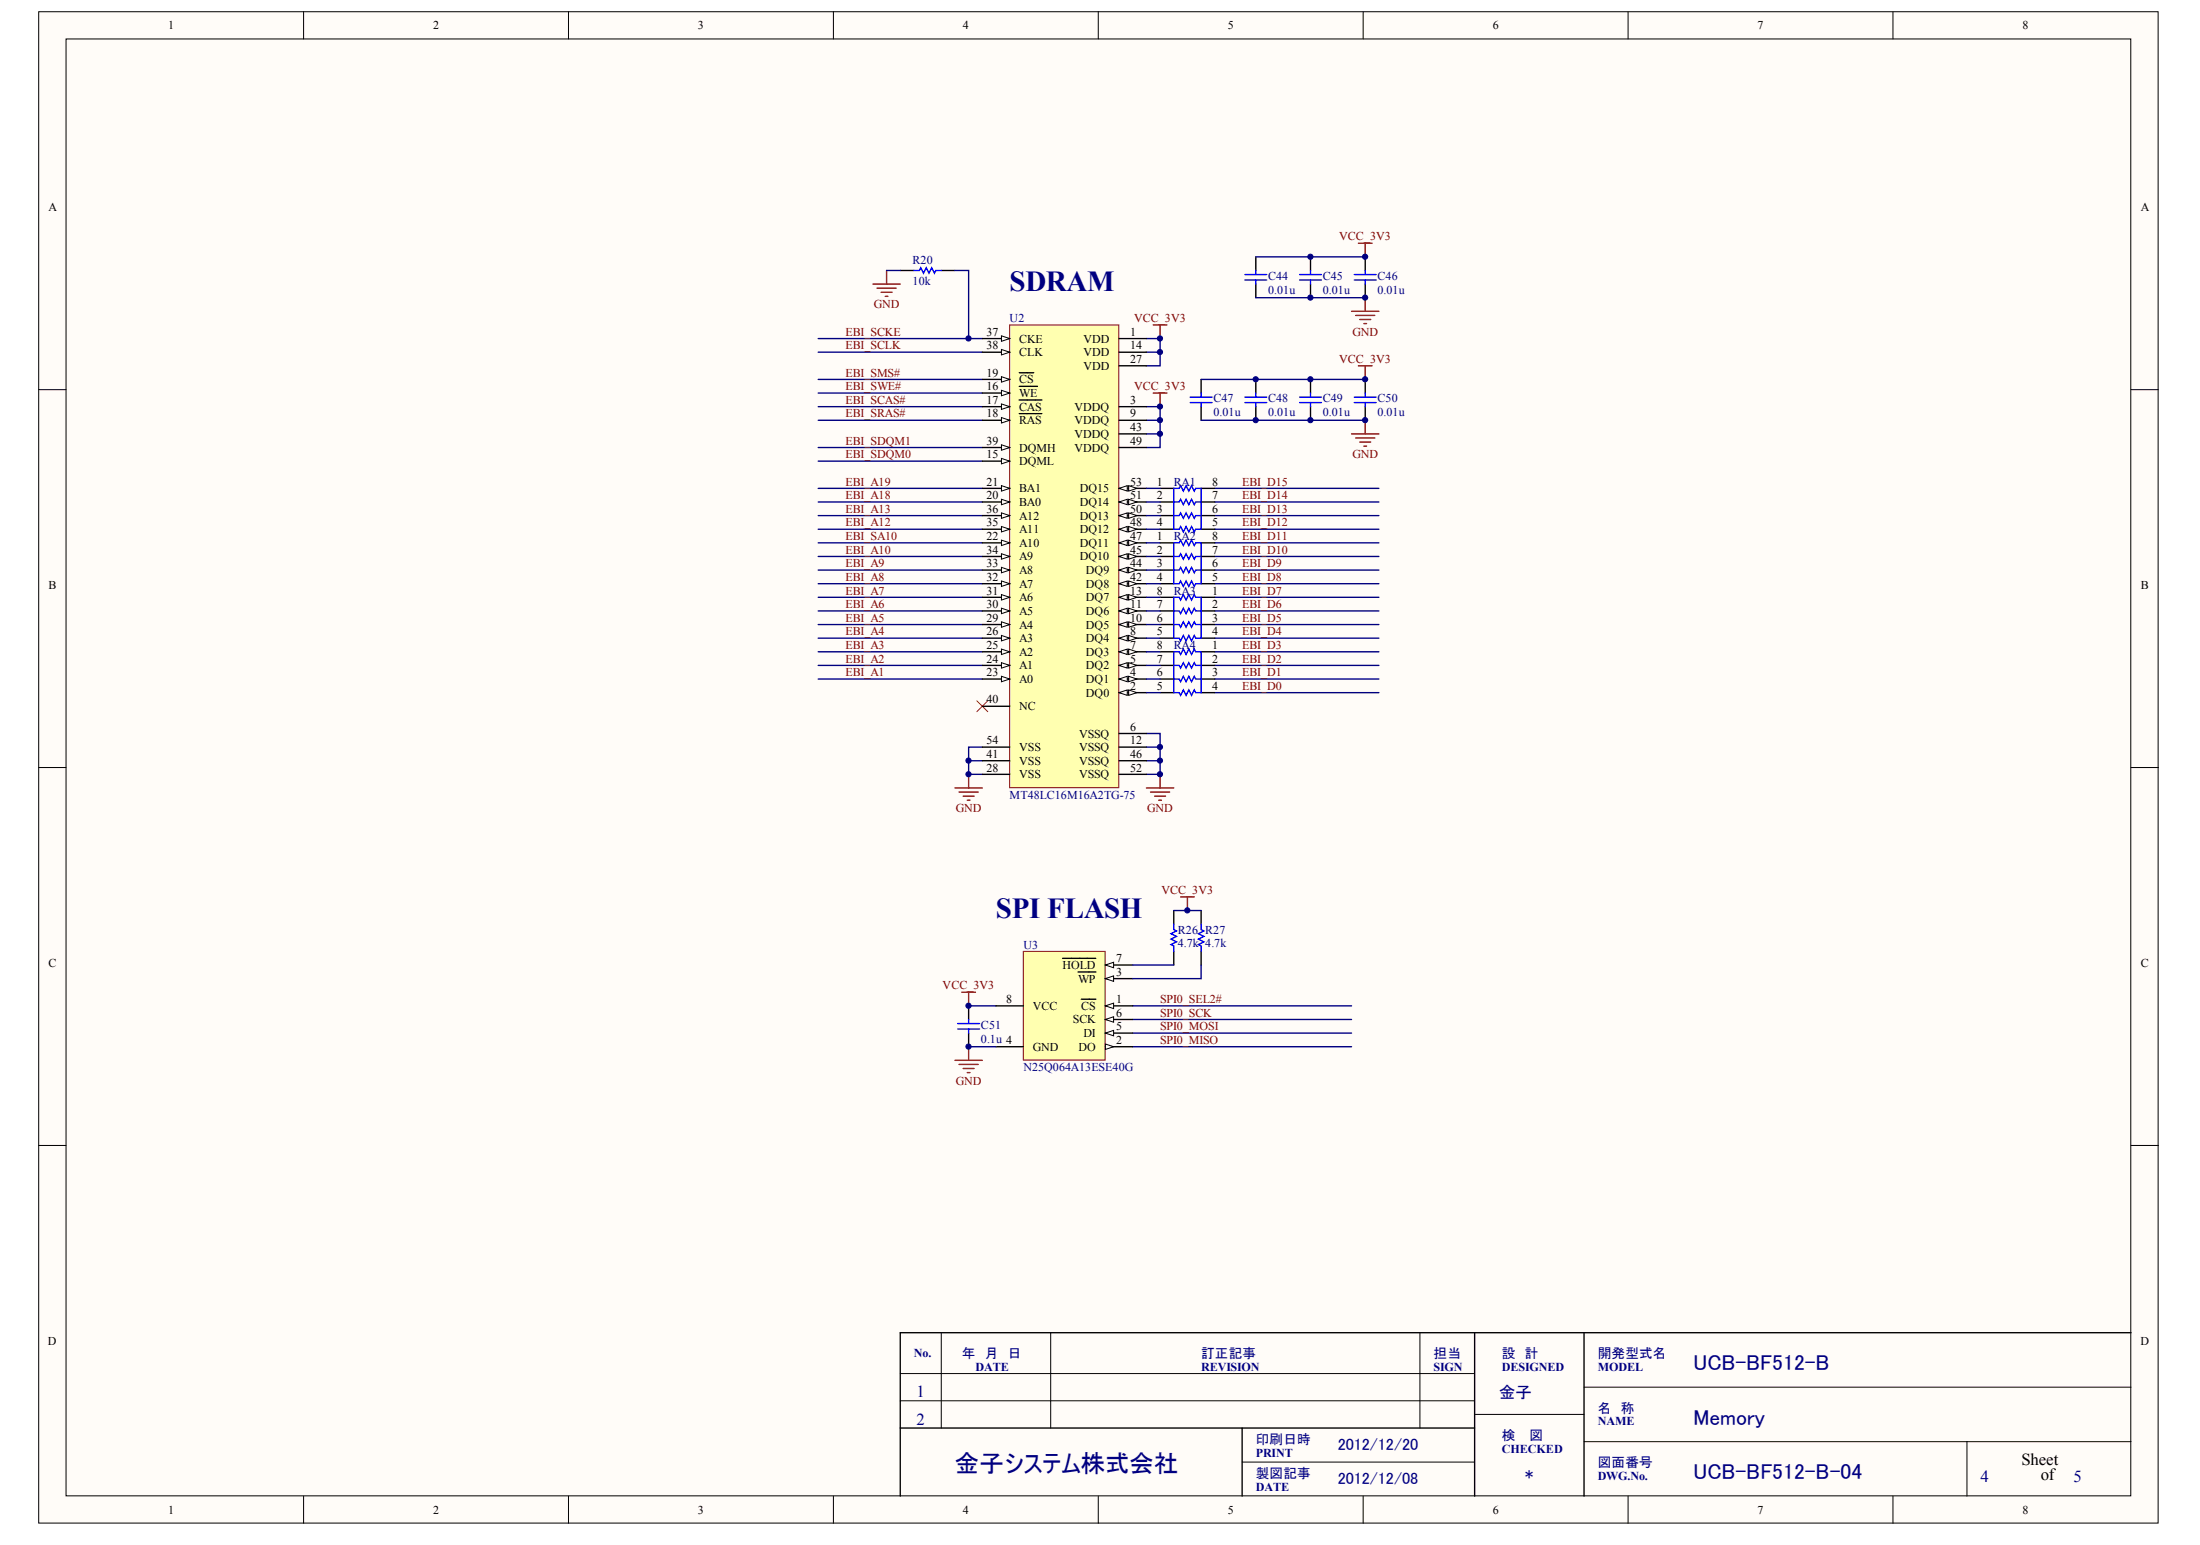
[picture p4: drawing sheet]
<svg xmlns="http://www.w3.org/2000/svg" width="288mm" height="202mm" viewBox="0 0 288 202" stroke-linecap="round" stroke-linejoin="round" font-family="sans-serif">
<g fill="#fffcf8" stroke="#000" stroke-width=".13">
<path d="M5.1 1.5h277.3v197.8h-277.3z"/>
<path d="M8.6 5.1h270.2v190.6h-270.2z"/>
</g>
<g fill="none" stroke="#000" stroke-width=".13">
<path d="M39.7 1.5v3.6M74.4 1.5v3.6M109 1.5v3.6M143.7 1.5v3.6M178.4 1.5v3.6M213 1.5v3.6M247.7 1.5v3.6M5.1 51h3.5M278.8 51h3.6M5.1 100.4h3.5M278.8 100.4h3.6M5.1 149.9h3.5"/>
<path d="M278.8 149.9h3.6M117.8 179.7h75.2M123.2 174.4v12.4M137.5 174.4v12.4M185.8 174.4v12.4M39.7 195.7v3.6M74.4 195.7v3.6M109 195.7v3.6M117.8 183.3h75.2M143.7 195.7v3.6M162.5 191.3h30.5M178.4 195.7v3.6"/>
<path d="M193 185.1h14.3M207.3 181.5h71.5M207.3 188.6h71.5M213 195.7v3.6M247.7 195.7v3.6M257.4 188.6v7.1"/>
</g>
<g fill="none" stroke="#000" stroke-width=".18">
<path d="M117.8 35.4h1.8M123.2 35.4h1.8M164.3 33.6v1.8M164.3 37.2v1.8M171.5 33.6v1.8M171.5 37.2v1.8M178.6 33.6v1.8M178.6 37.2v1.8M157.2 49.6v1.8M157.2 53.2v1.8M164.3 49.6v1.8M164.3 53.2v1.8"/>
<path d="M171.5 49.6v1.8M171.5 53.2v1.8M178.6 49.6v1.8M178.6 53.2v1.8M126.7 131.6v1.8M126.7 135.2v1.7M193 174.4v21.3M207.3 174.4v21.3M278.8 174.4h-161v21.3M117.8 186.8h75.2M162.5 186.8v8.9"/>
</g>
<g fill="none" stroke="#000080" stroke-width=".18">
<path d="M116 35.4h1.8M125 35.4h1.7v8.9M164.3 33.6h14.3M164.3 39h14.3M107.1 49.6h21.4M107.1 46.1h21.4M107.1 55h21.4M107.1 58.6h21.4M107.1 51.4h21.4M107.1 53.2h21.4M107.1 44.3h21.4M150 44.3h1.8v3.6h-1.8"/>
<path d="M150 53.2h1.8v5.4h-1.8M150 46.1h1.8M150 55h1.8M150 56.8h1.8M157.2 49.6h21.4M157.2 55h21.4M107.1 63.9h21.4M107.1 65.7h21.4M107.1 71h21.4M107.1 72.8h21.4M107.1 74.6h21.4M107.1 76.4h21.4"/>
<path d="M107.1 78.2h21.4M107.1 79.9h21.4M107.1 67.5h21.4M107.1 69.2h21.4M107.1 60.3h21.4M159 63.9h21.4M159 65.7h21.4M159 71h21.4M159 72.8h21.4M159 74.6h21.4M159 76.4h21.4M159 78.2h21.4"/>
<path d="M159 79.9h21.4M159 67.5h21.4M159 69.2h21.4M107.1 81.7h21.4M107.1 83.5h21.4M107.1 85.3h21.4M107.1 87.1h21.4M107.1 88.8h21.4M126.7 99.5h1.8M128.5 97.8h-1.8v3.5h1.8M150 96h1.8v5.3h-1.8M150 99.5h1.8"/>
<path d="M150 97.8h1.8M159 81.7h21.4M159 83.5h21.4M159 85.3h21.4M159 87.1h21.4M159 88.8h21.4M159 90.6h21.4M126.7 131.6h3.6M148.2 131.6h28.6M148.2 133.4h28.6M148.2 135.2h28.6M148.2 136.9h28.6"/>
</g>
<g fill="none" stroke="#800000" stroke-width=".18">
<path d="M114.2 37.2h3.6M114.8 37.7h2.5M115.3 38.2h1.4M115.8 38.8h.4M116 35.4v1.8M177.7 31.8h1.8M178.6 31.8v1.8M178.6 39v1.7M150.9 42.5h1.8M150.9 51.4h1.8M151.8 42.5v1.8M151.8 51.4v1.8"/>
<path d="M176.8 40.7h3.6M176.8 56.8h3.6M177.4 41.3h2.5M177.4 57.3h2.5M177.7 47.9h1.8M177.9 41.8h1.5M177.9 57.8h1.5M178.5 42.3h.3M178.5 58.4h.3M178.6 47.9v1.7M178.6 55v1.8M125 103.1h3.5"/>
<path d="M125.5 103.6h2.5M126 104.2h1.5M126.6 104.7h.3M126.7 101.3v1.8M150 103.1h3.6M150.5 103.6h2.5M151.1 104.2h1.4M151.6 104.7h.4M151.8 101.3v1.8M154.5 117.3h1.8M155.4 117.3v1.8M125 138.7h3.5"/>
<path d="M125.5 139.3h2.5M125.8 129.8h1.8M126 139.8h1.5M126.7 129.8v1.8M126.7 136.9v1.8M126.6 140.3h.3"/>
</g>
<g fill="none" stroke="#00f" stroke-width=".18">
<path d="M119.6 35.4h.7l.2-.4 .3 .7 .4-.7 .4 .7 .3-.7 .4 .7 .1-.3h.8M162.9 36.6h2.9M162.9 35.9h2.9M164.3 35.4v.5M164.3 36.6v.6M170 36.6h2.9M170 35.9h2.9M171.5 35.4v.5M171.5 36.6v.6M177.2 36.6h2.9M177.2 35.9h2.9M178.6 35.4v.5"/>
<path d="M178.6 36.6v.6M155.7 52.7h2.9M155.7 52h2.9M157.2 51.4v.6M157.2 52.7v.5M162.9 52.7h2.9M162.9 52h2.9M164.3 51.4v.6M164.3 52.7v.5M170 52.7h2.9M170 52h2.9M171.5 51.4v.6"/>
<path d="M171.5 52.7v.5M177.2 52.7h2.9M177.2 52h2.9M178.6 51.4v.6M178.6 52.7v.5M125.3 133.9h2.9M125.3 134.6h2.9M126.7 133.4v.5M126.7 134.6v.6"/>
</g>
<path d="M127.8 91.7l1.4 1.4M129.2 91.7l-1.4 1.4" fill="none" stroke="#f00" stroke-width=".13"/>
<path d="M132.1 42.5h14.3v60.6h-14.3z" fill="#ffffb0" stroke="#800000" stroke-width=".13"/>
<path d="M146.4 44.3h3.6M146.4 90.6h3.6" fill="none" stroke="#000" stroke-width=".18"/>
<g fill="#fffcf8" stroke="#000" stroke-width=".13">
<path d="M146.4 90.6l1.1-.3v.7z"/>
<path d="M147.7 90.3l1.1 .3-1.1 .4z"/>
</g>
<path d="M146.4 53.2h3.6M146.4 88.8h3.6" fill="none" stroke="#000" stroke-width=".18"/>
<g fill="#fffcf8" stroke="#000" stroke-width=".13">
<path d="M146.4 88.8l1.1-.3v.7z"/>
<path d="M147.7 88.5l1.1 .3-1.1 .4z"/>
</g>
<path d="M146.4 87.1h3.6" fill="none" stroke="#000" stroke-width=".18"/>
<g fill="#fffcf8" stroke="#000" stroke-width=".13">
<path d="M146.4 87.1l1.1-.4v.7z"/>
<path d="M147.7 86.7l1.1 .4-1.1 .3z"/>
</g>
<path d="M146.4 96h3.6M146.4 85.3h3.6" fill="none" stroke="#000" stroke-width=".18"/>
<g fill="#fffcf8" stroke="#000" stroke-width=".13">
<path d="M146.4 85.3l1.1-.4v.7z"/>
<path d="M147.7 84.9l1.1 .4-1.1 .3z"/>
</g>
<path d="M146.4 83.5h3.6" fill="none" stroke="#000" stroke-width=".18"/>
<g fill="#fffcf8" stroke="#000" stroke-width=".13">
<path d="M146.4 83.5l1.1-.4v.8z"/>
<path d="M147.7 83.1l1.1 .4-1.1 .4z"/>
</g>
<path d="M146.4 55h3.6M146.4 81.7h3.6" fill="none" stroke="#000" stroke-width=".18"/>
<g fill="#fffcf8" stroke="#000" stroke-width=".13">
<path d="M146.4 81.7l1.1-.3v.7z"/>
<path d="M147.7 81.4l1.1 .3-1.1 .4z"/>
</g>
<path d="M146.4 79.9h3.6" fill="none" stroke="#000" stroke-width=".18"/>
<g fill="#fffcf8" stroke="#000" stroke-width=".13">
<path d="M146.4 79.9l1.1-.3v.7z"/>
<path d="M147.7 79.6l1.1 .3-1.1 .4z"/>
</g>
<path d="M146.4 78.2h3.6M146.4 97.8h3.6" fill="none" stroke="#000" stroke-width=".18"/>
<g fill="#fffcf8" stroke="#000" stroke-width=".13">
<path d="M146.4 78.2l1.1-.4v.7z"/>
<path d="M147.7 77.8l1.1 .4-1.1 .3z"/>
</g>
<path d="M128.5 60.3h3.6" fill="none" stroke="#000" stroke-width=".18"/>
<path d="M131 60l1.1 .3-1.1 .4z" fill="#fffcf8" stroke="#000" stroke-width=".13"/>
<path d="M128.5 51.4h3.6" fill="none" stroke="#000" stroke-width=".18"/>
<path d="M131 51.1l1.1 .3-1.1 .4z" fill="#fffcf8" stroke="#000" stroke-width=".13"/>
<path d="M128.5 53.2h3.6M133.4 50.6h2.4" fill="none" stroke="#000" stroke-width=".18"/>
<path d="M131 52.8l1.1 .4-1.1 .4z" fill="#fffcf8" stroke="#000" stroke-width=".13"/>
<path d="M128.5 55h3.6M133.4 52.3h2.9" fill="none" stroke="#000" stroke-width=".18"/>
<path d="M131 54.6l1.1 .4-1.1 .3z" fill="#fffcf8" stroke="#000" stroke-width=".13"/>
<path d="M128.5 49.6h3.6M133.4 54.1h2.9" fill="none" stroke="#000" stroke-width=".18"/>
<path d="M131 49.3l1.1 .3-1.1 .4z" fill="#fffcf8" stroke="#000" stroke-width=".13"/>
<path d="M133.4 48.8h1.9M146.4 46.1h3.6M128.5 65.7h3.6" fill="none" stroke="#000" stroke-width=".18"/>
<path d="M131 65.3l1.1 .4-1.1 .3z" fill="#fffcf8" stroke="#000" stroke-width=".13"/>
<path d="M128.5 63.9h3.6" fill="none" stroke="#000" stroke-width=".18"/>
<path d="M131 63.5l1.1 .4-1.1 .4z" fill="#fffcf8" stroke="#000" stroke-width=".13"/>
<path d="M128.5 71h3.6" fill="none" stroke="#000" stroke-width=".18"/>
<path d="M131 70.7l1.1 .3-1.1 .4z" fill="#fffcf8" stroke="#000" stroke-width=".13"/>
<path d="M128.5 88.8h3.6" fill="none" stroke="#000" stroke-width=".18"/>
<path d="M131 88.5l1.1 .3-1.1 .4z" fill="#fffcf8" stroke="#000" stroke-width=".13"/>
<path d="M128.5 87.1h3.6" fill="none" stroke="#000" stroke-width=".18"/>
<path d="M131 86.7l1.1 .4-1.1 .3z" fill="#fffcf8" stroke="#000" stroke-width=".13"/>
<path d="M128.5 85.3h3.6" fill="none" stroke="#000" stroke-width=".18"/>
<path d="M131 84.9l1.1 .4-1.1 .3z" fill="#fffcf8" stroke="#000" stroke-width=".13"/>
<path d="M128.5 83.5h3.6" fill="none" stroke="#000" stroke-width=".18"/>
<path d="M131 83.1l1.1 .4-1.1 .4z" fill="#fffcf8" stroke="#000" stroke-width=".13"/>
<path d="M146.4 47.9h3.6M128.5 81.7h3.6M128.5 101.3h3.6" fill="none" stroke="#000" stroke-width=".18"/>
<path d="M131 81.4l1.1 .3-1.1 .4z" fill="#fffcf8" stroke="#000" stroke-width=".13"/>
<path d="M128.5 79.9h3.6" fill="none" stroke="#000" stroke-width=".18"/>
<path d="M131 79.6l1.1 .3-1.1 .4z" fill="#fffcf8" stroke="#000" stroke-width=".13"/>
<path d="M128.5 78.2h3.6" fill="none" stroke="#000" stroke-width=".18"/>
<path d="M131 77.8l1.1 .4-1.1 .3z" fill="#fffcf8" stroke="#000" stroke-width=".13"/>
<path d="M128.5 76.4h3.6" fill="none" stroke="#000" stroke-width=".18"/>
<path d="M131 76l1.1 .4-1.1 .3z" fill="#fffcf8" stroke="#000" stroke-width=".13"/>
<path d="M128.5 74.6h3.6" fill="none" stroke="#000" stroke-width=".18"/>
<path d="M131 74.2l1.1 .4-1.1 .3z" fill="#fffcf8" stroke="#000" stroke-width=".13"/>
<path d="M128.5 72.8h3.6" fill="none" stroke="#000" stroke-width=".18"/>
<path d="M131 72.4l1.1 .4-1.1 .4z" fill="#fffcf8" stroke="#000" stroke-width=".13"/>
<path d="M128.5 69.2h3.6" fill="none" stroke="#000" stroke-width=".18"/>
<path d="M131 68.9l1.1 .3-1.1 .4z" fill="#fffcf8" stroke="#000" stroke-width=".13"/>
<path d="M128.5 67.5h3.6" fill="none" stroke="#000" stroke-width=".18"/>
<path d="M131 67.1l1.1 .4-1.1 .3z" fill="#fffcf8" stroke="#000" stroke-width=".13"/>
<path d="M128.5 44.3h3.6" fill="none" stroke="#000" stroke-width=".18"/>
<path d="M131 43.9l1.1 .4-1.1 .4z" fill="#fffcf8" stroke="#000" stroke-width=".13"/>
<path d="M128.5 46.1h3.6" fill="none" stroke="#000" stroke-width=".18"/>
<path d="M131 45.7l1.1 .4-1.1 .3z" fill="#fffcf8" stroke="#000" stroke-width=".13"/>
<path d="M128.5 58.6h3.6" fill="none" stroke="#000" stroke-width=".18"/>
<path d="M131 58.2l1.1 .4-1.1 .3z" fill="#fffcf8" stroke="#000" stroke-width=".13"/>
<path d="M146.4 76.4h3.6M128.5 92.4h3.6M128.5 99.5h3.6" fill="none" stroke="#000" stroke-width=".18"/>
<g fill="#fffcf8" stroke="#000" stroke-width=".13">
<path d="M146.4 76.4l1.1-.4v.7z"/>
<path d="M147.7 76l1.1 .4-1.1 .3z"/>
</g>
<path d="M146.4 56.8h3.6M146.4 74.6h3.6" fill="none" stroke="#000" stroke-width=".18"/>
<g fill="#fffcf8" stroke="#000" stroke-width=".13">
<path d="M146.4 74.6l1.1-.4v.7z"/>
<path d="M147.7 74.2l1.1 .4-1.1 .3z"/>
</g>
<path d="M146.4 72.8h3.6" fill="none" stroke="#000" stroke-width=".18"/>
<g fill="#fffcf8" stroke="#000" stroke-width=".13">
<path d="M146.4 72.8l1.1-.4v.8z"/>
<path d="M147.7 72.4l1.1 .4-1.1 .4z"/>
</g>
<path d="M146.4 71h3.6M146.4 99.5h3.6" fill="none" stroke="#000" stroke-width=".18"/>
<g fill="#fffcf8" stroke="#000" stroke-width=".13">
<path d="M146.4 71l1.1-.3v.7z"/>
<path d="M147.7 70.7l1.1 .3-1.1 .4z"/>
</g>
<path d="M146.4 69.2h3.6" fill="none" stroke="#000" stroke-width=".18"/>
<g fill="#fffcf8" stroke="#000" stroke-width=".13">
<path d="M146.4 69.2l1.1-.3v.7z"/>
<path d="M147.7 68.9l1.1 .3-1.1 .4z"/>
</g>
<path d="M146.4 58.6h3.6M146.4 67.5h3.6" fill="none" stroke="#000" stroke-width=".18"/>
<g fill="#fffcf8" stroke="#000" stroke-width=".13">
<path d="M146.4 67.5l1.1-.4v.7z"/>
<path d="M147.7 67.1l1.1 .4-1.1 .3z"/>
</g>
<path d="M146.4 65.7h3.6" fill="none" stroke="#000" stroke-width=".18"/>
<g fill="#fffcf8" stroke="#000" stroke-width=".13">
<path d="M146.4 65.7l1.1-.4v.7z"/>
<path d="M147.7 65.3l1.1 .4-1.1 .3z"/>
</g>
<path d="M146.4 63.9h3.6M146.4 101.3h3.6" fill="none" stroke="#000" stroke-width=".18"/>
<g fill="#fffcf8" stroke="#000" stroke-width=".13">
<path d="M146.4 63.9l1.1-.4v.8z"/>
<path d="M147.7 63.5l1.1 .4-1.1 .4z"/>
</g>
<g fill="none" stroke="#000" stroke-width=".18">
<path d="M151.8 65.7h1.8M151.8 67.5h1.8M151.8 69.2h1.8M151.8 63.9h1.8M151.8 72.8h1.8M151.8 74.6h1.8M151.8 76.4h1.8M151.8 71h1.8M151.8 79.9h1.8M151.8 78.2h1.8M157.2 65.7h1.8M157.2 67.5h1.8"/>
<path d="M157.2 69.2h1.8M157.2 63.9h1.8M157.2 72.8h1.8M157.2 74.6h1.8M157.2 76.4h1.8M157.2 71h1.8M157.2 79.9h1.8M157.2 78.2h1.8M128.5 97.8h3.6M151.8 81.7h1.8M151.8 83.5h1.8M151.8 87.1h1.8"/>
<path d="M151.8 88.8h1.8M151.8 90.6h1.8M151.8 85.3h1.8M157.2 81.7h1.8M157.2 83.5h1.8M157.2 87.1h1.8M157.2 88.8h1.8M157.2 90.6h1.8M157.2 85.3h1.8"/>
</g>
<path d="M153.6 63.9h.7l.2-.4 .3 .8 .4-.8 .4 .8 .3-.8 .4 .8 .1-.4h.8v5.3h-.8l-.1 .4-.4-.7-.3 .7-.4-.7-.4 .7-.3-.7-.2 .3h-.7zM153.6 65.7h.7l.2-.4 .3 .7 .4-.7 .4 .7 .3-.7 .4 .7 .1-.3h.8M153.6 67.5h.7l.2-.4 .3 .7 .4-.7 .4 .7 .3-.7 .4 .7 .1-.3h.8M153.6 71h.7l.2-.3 .3 .7 .4-.7 .4 .7 .3-.7 .4 .7 .1-.4h.8v5.4h-.8l-.1 .3-.4-.7-.3 .7-.4-.7-.4 .7-.3-.7-.2 .4h-.7zM153.6 72.8h.7l.2-.4 .3 .8 .4-.8 .4 .8 .3-.8 .4 .8 .1-.4h.8M153.6 74.6h.7l.2-.4 .3 .7 .4-.7 .4 .7 .3-.7 .4 .7 .1-.3h.8M153.6 78.2h.7l.2 .3 .3-.7 .4 .7 .4-.7 .3 .7 .4-.7 .1 .4h.8v5.3h-.8l-.1-.4-.4 .8-.3-.8-.4 .8-.4-.8-.3 .8-.2-.4h-.7zM153.6 79.9h.7l.2 .4 .3-.7 .4 .7 .4-.7 .3 .7 .4-.7 .1 .3h.8M153.6 81.7h.7l.2 .4 .3-.7 .4 .7 .4-.7 .3 .7 .4-.7 .1 .3h.8M153.6 85.3h.7l.2 .3 .3-.7 .4 .7 .4-.7 .3 .7 .4-.7 .1 .4h.8v5.3h-.8l-.1-.3-.4 .7-.3-.7-.4 .7-.4-.7-.3 .7-.2-.4h-.7zM153.6 87.1h.7l.2 .3 .3-.7 .4 .7 .4-.7 .3 .7 .4-.7 .1 .4h.8M153.6 88.8h.7l.2 .4 .3-.7 .4 .7 .4-.7 .3 .7 .4-.7 .1 .3h.8" fill="none" stroke="#00f" stroke-width=".18"/>
<g fill="none" stroke="#000080" stroke-width=".18">
<path d="M150 69.2h1.8M150 67.5h1.8M150 65.7h1.8M150 63.9h1.8M150 76.4h1.8M150 74.6h1.8M150 72.8h1.8M150 71h1.8M150 79.9h1.8M150 78.2h1.8M150 83.5h1.8M150 81.7h1.8"/>
<path d="M150 90.6h1.8M150 88.8h1.8M150 87.1h1.8M150 85.3h1.8"/>
</g>
<path d="M133.9 124.5h10.7v14.2h-10.7z" fill="#ffffb0" stroke="#800000" stroke-width=".13"/>
<path d="M144.6 131.6h3.6" fill="none" stroke="#000" stroke-width=".18"/>
<path d="M144.6 131.6l1.1-.4v.8z" fill="#fffcf8" stroke="#000" stroke-width=".13"/>
<path d="M141.5 130.7h1.9M144.6 136.9h3.6" fill="none" stroke="#000" stroke-width=".18"/>
<path d="M144.6 136.6l1.1 .3-1.1 .4z" fill="#fffcf8" stroke="#000" stroke-width=".13"/>
<path d="M144.6 128h3.6" fill="none" stroke="#000" stroke-width=".18"/>
<path d="M144.6 128l1.1-.3v.7z" fill="#fffcf8" stroke="#000" stroke-width=".13"/>
<path d="M130.3 136.9h3.6M141.1 127.2h2.3M144.6 135.2h3.6" fill="none" stroke="#000" stroke-width=".18"/>
<path d="M144.6 135.2l1.1-.4v.7z" fill="#fffcf8" stroke="#000" stroke-width=".13"/>
<path d="M144.6 133.4h3.6" fill="none" stroke="#000" stroke-width=".18"/>
<path d="M144.6 133.4l1.1-.4v.7z" fill="#fffcf8" stroke="#000" stroke-width=".13"/>
<path d="M144.6 126.3h3.6" fill="none" stroke="#000" stroke-width=".18"/>
<path d="M144.6 126.3l1.1-.4v.7z" fill="#fffcf8" stroke="#000" stroke-width=".13"/>
<path d="M153.6 119.1v1.8M157.2 119.1v1.8M130.3 131.6h3.6M139 125.4h4.4M153.6 124.5v1.8M157.2 124.5v1.8" fill="none" stroke="#000" stroke-width=".18"/>
<path d="M153.6 119.1h3.6M126.7 136.9h3.6M148.2 126.3h5.4M157.2 126.3v1.7h-9" fill="none" stroke="#000080" stroke-width=".18"/>
<path d="M153.6 120.9v.7l.3 .2-.7 .4 .7 .3-.7 .4 .7 .3-.7 .4 .4 .2v.7M157.2 120.9v.7l.3 .2-.7 .4 .7 .3-.7 .4 .7 .3-.7 .4 .4 .2v.7" fill="none" stroke="#00f" stroke-width=".18"/>
<g fill="#000080" stroke="#000080" stroke-width=".13">
<circle cx="126.7" cy="136.9" r=".34"/>
<circle cx="126.7" cy="131.6" r=".34"/>
<circle cx="126.7" cy="101.3" r=".34"/>
<circle cx="126.7" cy="99.5" r=".34"/>
<circle cx="126.7" cy="44.3" r=".34"/>
<circle cx="151.8" cy="101.3" r=".34"/>
<circle cx="151.8" cy="99.5" r=".34"/>
<circle cx="151.8" cy="97.7" r=".34"/>
<circle cx="151.8" cy="56.8" r=".34"/>
<circle cx="151.8" cy="55" r=".34"/>
<circle cx="151.8" cy="53.2" r=".34"/>
<circle cx="151.8" cy="46.1" r=".34"/>
<circle cx="151.8" cy="44.3" r=".34"/>
<circle cx="155.4" cy="119.1" r=".34"/>
<circle cx="164.3" cy="55" r=".34"/>
<circle cx="164.3" cy="49.6" r=".34"/>
<circle cx="171.5" cy="55" r=".34"/>
<circle cx="171.5" cy="49.6" r=".34"/>
<circle cx="171.5" cy="38.9" r=".34"/>
<circle cx="171.5" cy="33.6" r=".34"/>
<circle cx="178.6" cy="55" r=".34"/>
<circle cx="178.6" cy="49.6" r=".34"/>
<circle cx="178.6" cy="38.9" r=".34"/>
<circle cx="178.6" cy="33.6" r=".34"/>
</g>
<g font-size="3.8" fill="#000080">
<text x="132.1" y="38.1">SDRAM</text>
<text x="130.3" y="120.1">SPI FLASH</text>
</g>
<text font-size="3.2" fill="#000080" x="125" y="192.6">金子システム株式会社</text>
<g font-size="2.8" fill="#000080">
<text x="221.6" y="179.3">UCB-BF512-B</text>
<text x="221.6" y="186.4">Memory</text>
<text x="221.6" y="193.5">UCB-BF512-B-04</text>
</g>
<g font-size="2.2" fill="#000080">
<text x="119.9" y="182.8">1</text>
<text x="119.9" y="186.4">2</text>
<text x="259.2" y="193.9">4</text>
<text x="271.3" y="193.9">5</text>
</g>
<g font-size="2.2">
<text x="264.5" y="191.7">Sheet</text>
<text x="267" y="193.7">of</text>
</g>
<g font-size="2.1" fill="#000080">
<text x="196.2" y="183">金子</text>
<text x="175.1" y="189.7">2012/12/20</text>
<text x="175.1" y="194.2">2012/12/08</text>
<text x="199.6" y="193.6">*</text>
</g>
<g font-size="1.8" fill="#000080">
<text x="125.8" y="177.7">年　月　日</text>
<text x="157.2" y="177.7">訂正記事</text>
<text x="187.6" y="177.7">担当</text>
<text x="196.5" y="177.7">設　計</text>
<text x="209.1" y="177.7">開発型式名</text>
<text x="209.1" y="184.8">名　称</text>
<text x="164.3" y="188.9">印刷日時</text>
<text x="196.5" y="188.4">検　 図</text>
<text x="209.1" y="192">図面番号</text>
<text x="164.3" y="193.4">製図記事</text>
</g>
<g font-size="1.6">
<text x="22" y="3.8">1</text>
<text x="56.7" y="3.8">2</text>
<text x="91.3" y="3.8">3</text>
<text x="126" y="3.8">4</text>
<text x="160.7" y="3.8">5</text>
<text x="195.3" y="3.8">6</text>
<text x="230" y="3.8">7</text>
<text x="264.6" y="3.8">8</text>
<text x="6.3" y="27.6">A</text>
<text x="280.1" y="27.6">A</text>
<text x="129.1" y="43.9">37</text>
<text x="129.1" y="45.7">38</text>
<text x="133.4" y="44.8">CKE</text>
<text x="133.4" y="46.6">CLK</text>
<text x="141.8" y="44.8">VDD</text>
<text x="141.8" y="46.6">VDD</text>
<text x="147.9" y="43.9">1</text>
<text x="147.9" y="45.7">14</text>
<text x="147.9" y="47.5">27</text>
<text x="129.1" y="51.1">16</text>
<text x="129.1" y="52.8">17</text>
<text x="129.1" y="49.3">19</text>
<text x="133.4" y="51.9">WE</text>
<text x="133.4" y="53.7">CAS</text>
<text x="133.4" y="50.2">CS</text>
<text x="140.6" y="53.7">VDDQ</text>
<text x="141.8" y="48.4">VDD</text>
<text x="147.9" y="52.8">3</text>
<text x="129.1" y="60">15</text>
<text x="129.1" y="54.6">18</text>
<text x="129.1" y="58.2">39</text>
<text x="133.4" y="55.5">RAS</text>
<text x="133.4" y="59.1">DQMH</text>
<text x="140.6" y="55.5">VDDQ</text>
<text x="140.6" y="57.3">VDDQ</text>
<text x="140.6" y="59.1">VDDQ</text>
<text x="147.9" y="54.6">9</text>
<text x="147.9" y="56.4">43</text>
<text x="147.9" y="58.2">49</text>
<text x="129.1" y="65.3">20</text>
<text x="129.1" y="63.5">21</text>
<text x="133.4" y="60.9">DQML</text>
<text x="133.4" y="64.4">BA1</text>
<text x="141.3" y="64.4">DQ15</text>
<text x="147.9" y="65.3">51</text>
<text x="147.9" y="63.5">53</text>
<text x="151.3" y="65.3">2</text>
<text x="151.3" y="63.5">1</text>
<text x="158.6" y="65.3">7</text>
<text x="158.6" y="63.5">8</text>
<text x="129.1" y="70.7">22</text>
<text x="129.1" y="68.9">35</text>
<text x="129.1" y="67.1">36</text>
<text x="133.4" y="66.2">BA0</text>
<text x="133.4" y="71.5">A10</text>
<text x="133.4" y="69.8">A11</text>
<text x="133.4" y="68">A12</text>
<text x="141.3" y="71.5">DQ11</text>
<text x="141.3" y="69.8">DQ12</text>
<text x="141.3" y="68">DQ13</text>
<text x="141.3" y="66.2">DQ14</text>
<text x="147.9" y="70.7">47</text>
<text x="147.9" y="68.9">48</text>
<text x="147.9" y="67.1">50</text>
<text x="151.3" y="67.1">3</text>
<text x="151.3" y="68.9">4</text>
<text x="151.3" y="70.7">1</text>
<text x="158.6" y="68.9">5</text>
<text x="158.6" y="67.1">6</text>
<text x="158.6" y="70.7">8</text>
<text x="6.3" y="77.1">B</text>
<text x="129.1" y="77.8">31</text>
<text x="129.1" y="76">32</text>
<text x="129.1" y="74.2">33</text>
<text x="129.1" y="72.4">34</text>
<text x="133.4" y="76.9">A7</text>
<text x="133.4" y="75.1">A8</text>
<text x="133.4" y="73.3">A9</text>
<text x="141.3" y="73.3">DQ10</text>
<text x="142.1" y="76.9">DQ8</text>
<text x="142.1" y="75.1">DQ9</text>
<text x="147.9" y="77.8">13</text>
<text x="147.9" y="76">42</text>
<text x="147.9" y="74.2">44</text>
<text x="147.9" y="72.4">45</text>
<text x="151.3" y="72.4">2</text>
<text x="151.3" y="74.2">3</text>
<text x="151.3" y="76">4</text>
<text x="151.3" y="77.8">8</text>
<text x="158.6" y="76">5</text>
<text x="158.6" y="74.2">6</text>
<text x="158.6" y="72.4">7</text>
<text x="158.6" y="77.8">1</text>
<text x="280.1" y="77.1">B</text>
<text x="129.1" y="83.1">26</text>
<text x="129.1" y="81.3">29</text>
<text x="129.1" y="79.6">30</text>
<text x="133.4" y="82.2">A4</text>
<text x="133.4" y="80.5">A5</text>
<text x="133.4" y="78.7">A6</text>
<text x="142.1" y="82.2">DQ5</text>
<text x="142.1" y="80.5">DQ6</text>
<text x="142.1" y="78.7">DQ7</text>
<text x="147.9" y="83.1">8</text>
<text x="147.9" y="81.3">10</text>
<text x="147.9" y="79.6">11</text>
<text x="151.3" y="83.1">5</text>
<text x="151.3" y="81.3">6</text>
<text x="151.3" y="79.6">7</text>
<text x="158.6" y="79.6">2</text>
<text x="158.6" y="81.3">3</text>
<text x="158.6" y="83.1">4</text>
<text x="129.1" y="88.5">23</text>
<text x="129.1" y="86.7">24</text>
<text x="129.1" y="84.9">25</text>
<text x="133.4" y="89.4">A0</text>
<text x="133.4" y="87.6">A1</text>
<text x="133.4" y="85.8">A2</text>
<text x="133.4" y="84">A3</text>
<text x="142.1" y="89.4">DQ1</text>
<text x="142.1" y="87.6">DQ2</text>
<text x="142.1" y="85.8">DQ3</text>
<text x="142.1" y="84">DQ4</text>
<text x="147.9" y="88.5">4</text>
<text x="147.9" y="86.7">5</text>
<text x="147.9" y="84.9">7</text>
<text x="151.3" y="88.5">6</text>
<text x="151.3" y="86.7">7</text>
<text x="151.3" y="84.9">8</text>
<text x="158.6" y="86.7">2</text>
<text x="158.6" y="88.5">3</text>
<text x="158.6" y="84.9">1</text>
<text x="129.1" y="92">40</text>
<text x="133.4" y="92.9">NC</text>
<text x="142.1" y="91.1">DQ0</text>
<text x="147.9" y="90.3">2</text>
<text x="147.9" y="95.6">6</text>
<text x="151.3" y="90.3">5</text>
<text x="158.6" y="90.3">4</text>
<text x="129.1" y="100.9">28</text>
<text x="129.1" y="99.2">41</text>
<text x="129.1" y="97.4">54</text>
<text x="133.4" y="101.8">VSS</text>
<text x="133.4" y="100.1">VSS</text>
<text x="133.4" y="98.3">VSS</text>
<text x="141.2" y="96.5">VSSQ</text>
<text x="141.2" y="98.3">VSSQ</text>
<text x="141.2" y="100.1">VSSQ</text>
<text x="141.2" y="101.8">VSSQ</text>
<text x="147.9" y="97.4">12</text>
<text x="147.9" y="99.2">46</text>
<text x="147.9" y="100.9">52</text>
<text x="146.1" y="125.9">7</text>
<text x="6.3" y="126.5">C</text>
<text x="131.7" y="131.2">8</text>
<text x="139" y="126.8">HOLD</text>
<text x="141.1" y="128.6">WP</text>
<text x="146.1" y="131.2">1</text>
<text x="146.1" y="127.7">3</text>
<text x="280.1" y="126.5">C</text>
<text x="135.2" y="137.5">GND</text>
<text x="135.2" y="132.1">VCC</text>
<text x="140.4" y="133.9">SCK</text>
<text x="141.1" y="137.5">DO</text>
<text x="141.5" y="132.1">CS</text>
<text x="141.8" y="135.7">DI</text>
<text x="146.1" y="136.6">2</text>
<text x="146.1" y="134.8">5</text>
<text x="146.1" y="133">6</text>
<text x="6.3" y="176">D</text>
<text x="280.1" y="176">D</text>
<text x="22" y="198.1">1</text>
<text x="56.7" y="198.1">2</text>
<text x="91.3" y="198.1">3</text>
<text x="126" y="198.1">4</text>
<text x="160.7" y="198.1">5</text>
<text x="195.3" y="198.1">6</text>
<text x="230" y="198.1">7</text>
<text x="264.6" y="198.1">8</text>
</g>
<g font-size="1.6" fill="#000080">
<text x="119.4" y="34.5">R20</text>
<text x="119.4" y="37.3">10k</text>
<text x="165.9" y="38.4">0.01u</text>
<text x="165.9" y="36.6">C44</text>
<text x="173.1" y="38.4">0.01u</text>
<text x="173.1" y="36.6">C45</text>
<text x="180.2" y="38.4">0.01u</text>
<text x="180.2" y="36.6">C46</text>
<text x="132.1" y="42.1">U2</text>
<text x="158.8" y="52.7">C47</text>
<text x="165.9" y="52.7">C48</text>
<text x="173.1" y="52.7">C49</text>
<text x="180.2" y="52.7">C50</text>
<text x="158.8" y="54.4">0.01u</text>
<text x="165.9" y="54.4">0.01u</text>
<text x="173.1" y="54.4">0.01u</text>
<text x="180.2" y="54.4">0.01u</text>
<text x="153.6" y="63.5">RA1</text>
<text x="153.6" y="70.7">RA2</text>
<text x="153.6" y="77.8">RA3</text>
<text x="153.6" y="84.9">RA4</text>
<text x="132.1" y="104.5">MT48LC16M16A2TG-75</text>
<text x="133.9" y="124.1">U3</text>
<text x="154.1" y="123.9">4.7k 4.7k</text>
<text x="154.1" y="122.1">R26 R27</text>
<text x="128.4" y="136.4">0.1u 4</text>
<text x="128.4" y="134.6">C51</text>
<text x="133.9" y="140.1">N25Q064A13ESE40G</text>
<text x="119.6" y="177.6">No.</text>
<text x="127.6" y="179.4">DATE</text>
<text x="157.2" y="179.4">REVISION</text>
<text x="187.6" y="179.4">SIGN</text>
<text x="196.5" y="179.4">DESIGNED</text>
<text x="209.1" y="179.4">MODEL</text>
<text x="164.3" y="190.6">PRINT</text>
<text x="196.5" y="190.1">CHECKED</text>
<text x="209.1" y="186.5">NAME</text>
<text x="164.3" y="195">DATE</text>
<text x="209.1" y="193.6">DWG.No.</text>
</g>
<g font-size="1.6" fill="#800000">
<text x="175.2" y="31.5">VCC_3V3</text>
<text x="114.3" y="40.3">GND</text>
<text x="110.6" y="43.9">EBI_SCKE</text>
<text x="110.6" y="45.7">EBI_SCLK</text>
<text x="148.4" y="42.1">VCC_3V3</text>
<text x="175.2" y="47.5">VCC_3V3</text>
<text x="177" y="43.9">GND</text>
<text x="110.6" y="52.8">EBI_SCAS#</text>
<text x="110.6" y="51.1">EBI_SWE#</text>
<text x="110.6" y="49.3">EBI_SMS#</text>
<text x="148.4" y="51.1">VCC_3V3</text>
<text x="110.6" y="54.6">EBI_SRAS#</text>
<text x="110.6" y="60">EBI_SDQM0</text>
<text x="110.6" y="58.2">EBI_SDQM1</text>
<text x="177" y="59.9">GND</text>
<text x="110.6" y="65.3">EBI_A18</text>
<text x="110.6" y="63.5">EBI_A19</text>
<text x="162.5" y="65.3">EBI_D14</text>
<text x="162.5" y="63.5">EBI_D15</text>
<text x="110.6" y="67.1">EBI_A13</text>
<text x="110.6" y="70.7">EBI_SA10</text>
<text x="110.6" y="68.9">EBI_A12</text>
<text x="162.5" y="70.7">EBI_D11</text>
<text x="162.5" y="68.9">EBI_D12</text>
<text x="162.5" y="67.1">EBI_D13</text>
<text x="110.6" y="77.8">EBI_A7</text>
<text x="110.6" y="76">EBI_A8</text>
<text x="110.6" y="74.2">EBI_A9</text>
<text x="110.6" y="72.4">EBI_A10</text>
<text x="162.5" y="77.8">EBI_D7</text>
<text x="162.5" y="76">EBI_D8</text>
<text x="162.5" y="74.2">EBI_D9</text>
<text x="162.5" y="72.4">EBI_D10</text>
<text x="110.6" y="83.1">EBI_A4</text>
<text x="110.6" y="81.3">EBI_A5</text>
<text x="110.6" y="79.6">EBI_A6</text>
<text x="162.5" y="83.1">EBI_D4</text>
<text x="162.5" y="81.3">EBI_D5</text>
<text x="162.5" y="79.6">EBI_D6</text>
<text x="110.6" y="86.7">EBI_A2</text>
<text x="110.6" y="84.9">EBI_A3</text>
<text x="110.6" y="88.5">EBI_A1</text>
<text x="162.5" y="88.5">EBI_D1</text>
<text x="162.5" y="86.7">EBI_D2</text>
<text x="162.5" y="84.9">EBI_D3</text>
<text x="162.5" y="90.3">EBI_D0</text>
<text x="125.1" y="106.3">GND</text>
<text x="150.1" y="106.3">GND</text>
<text x="152" y="117">VCC_3V3</text>
<text x="123.3" y="129.5">VCC_3V3</text>
<text x="151.8" y="131.2">SPI0_SEL2#</text>
<text x="151.8" y="133">SPI0_SCK</text>
<text x="151.8" y="136.6">SPI0_MISO</text>
<text x="151.8" y="134.8">SPI0_MOSI</text>
<text x="125.1" y="141.9">GND</text>
</g>
</svg>
